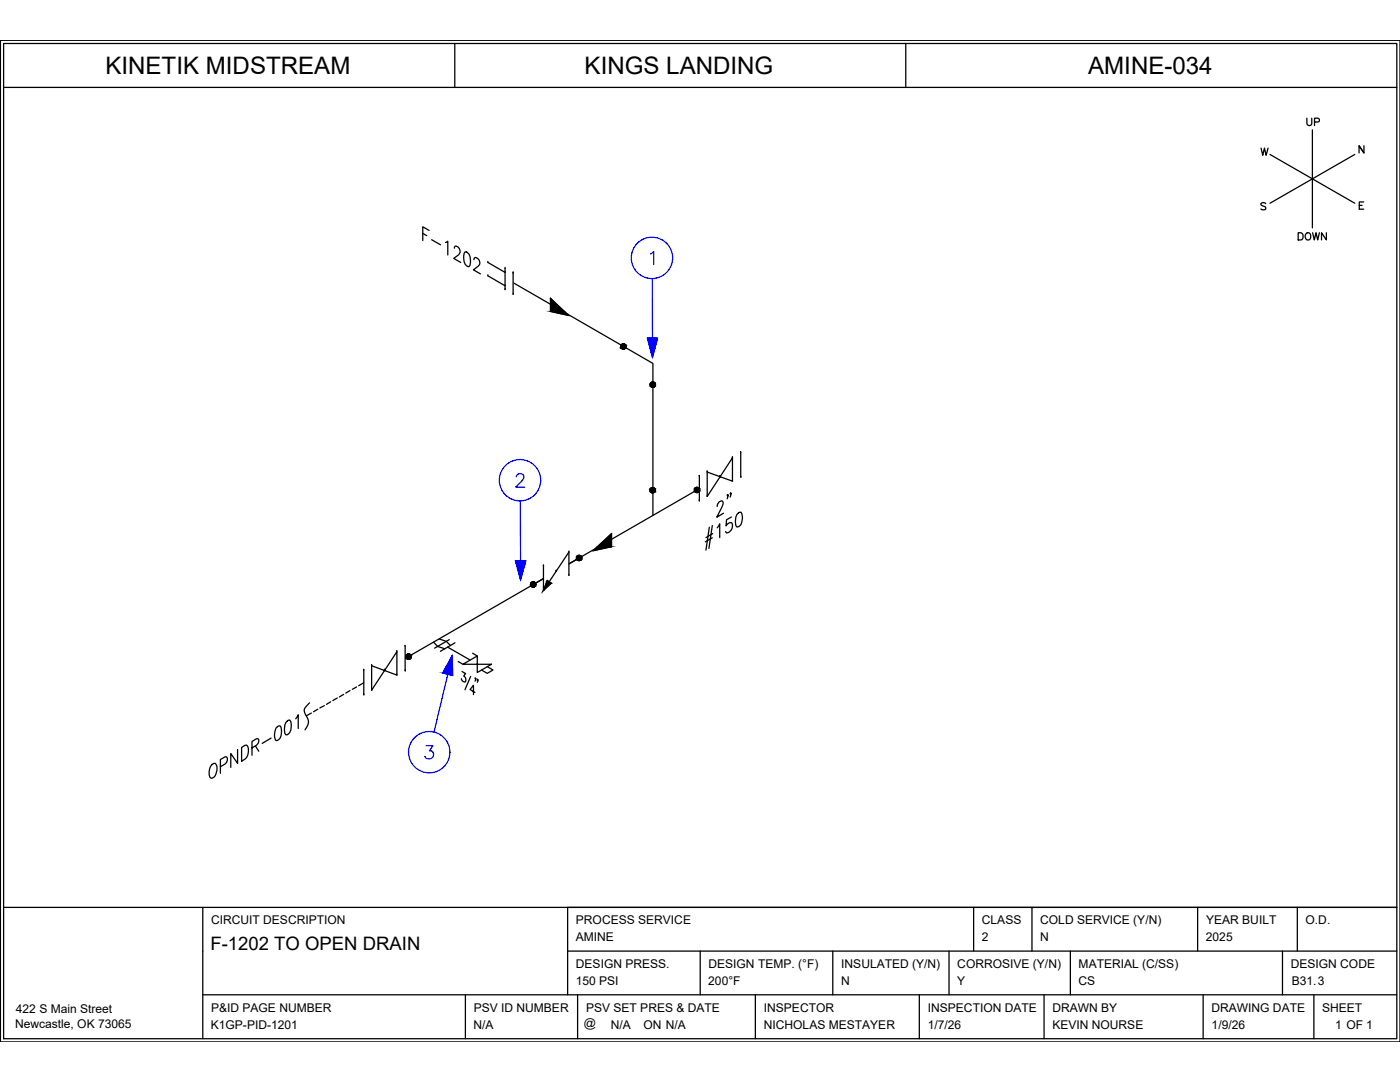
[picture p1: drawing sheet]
<svg xmlns="http://www.w3.org/2000/svg" width="279mm" height="216mm" viewBox="0 0 279 216" stroke-linecap="round" stroke-linejoin="round" font-family="sans-serif">
<!-- layer: BOX -->
<g fill="none" stroke="#000" stroke-width=".25">
<path d="M.1 8h279.3v199.9h-279.3zM.7 8.7h278.1v198.6h-278.1zM.7 17.4h278.1M90.8 8.7v8.7M180.8 8.7v8.7M.7 181.1h278.1M40.5 181.1v26.2M40.5 198.5h238.3M92.9 198.5v8.8M113.3 189.8h165.5M113.3 181.1v17.4M115.3 198.5v8.8"/>
<path d="M139.7 189.8v8.7M150.7 198.5v8.8M166.2 189.8v8.7M183.5 198.5v8.8M189.4 189.8v8.7M194.3 181.1v8.7M206 181.1v8.7M208.4 198.5v8.8M213.6 189.8v8.7M239 181.1v8.7M240.1 198.5v8.8M255.9 189.8v8.7"/>
<path d="M258.9 181.1v8.7M262.2 198.5v8.8"/>
</g>
<!-- layer: 0 -->
<g fill="none" stroke="#000" stroke-width=".25">
<path d="M253.4 30.8l17 9.8M261.9 25.9v19.6M270.4 30.8l-17 9.8M271.2 29.1l1 1.4M272.2 29.1v1.4l-1-1.4v1.4M97.4 55h.1M97.4 52.4h.1M99.4 54.7l30.9 17.8v30.4M100.8 57.8h.1M100.8 57h.1M100.8 54.4h.1M100.8 53.6h.1"/>
<path d="M102.4 54.5h.1M102.4 58.7h.1M252.6 40.6a.56 .56 0 0 0-1 .2l.3 .3 .7 .2v.2l-.1 .3-.5 .1-.4-.2M271.3 41h.5M272.2 40.3h-.9v1.4h.9M142.9 95.6l-65.1 37.6M67.3 139.3l-.9 .5M68.6 138.6l-.9 .5M69.9 137.8l-.9 .5M71.2 137.1l-.9 .4M72.6 136.2l-1 .6M86.5 128.1l.8 .9 1.5 .5"/>
<path d="M87.7 127.5l1.4 .5 .8 .8M89.3 129.1l4.5 2.6M89.7 127.6l-3 1.7M90.8 128.3l-2.9 1.7M91.4 132l1 .5M92.4 132.5l2.9-1.6v3.3l2.8-1.7zM94.3 130.3l1 .6M97.2 133l1.2 .7-1.2 .7-1.1-.7M61.8 140.3a1.87 1.87 0 0 0-1 1.9l.1 .3a2.19 2.19 0 0 1 0 3.1M62.1 142.3l-1 .5M63.4 141.5l-.8 .5M64.7 140.8l-.9 .5"/>
<path d="M66 140l-.8 .5"/>
</g>
<!-- layer: 0 - PIPE -->
<path d="M141.1 94.2l-1.5 .9M147.8 90.3l-1.6 1.1-2.5 3.7-4.1 4.8M74.2 132.8l-1.6 1M80.9 129l-1.7 1-2.4 3.8-4.2 4.8" fill="none" stroke="#fff" stroke-width=".2"/>
<g fill="#fff" stroke="#fff" stroke-width=".2">
<path d="M76.8 133.8l-2.6 3.9-1.6 .9z"/>
<path d="M108.5 112.9l2.5 1.1-2.5 3.8z"/>
<path d="M113.5 110.2v4.6l-2.5-.8z"/>
<path d="M143.7 95.1l-2.6 4-1.5 .8z"/>
<path d="M76.8 133.8l-2.6 3.9-1.6 .9zM72.6 133.8v4.8l4.2-4.8zM72.6 133.8l1.6-1 2.6 1z"/>
<path d="M76.8 133.8l2.4 .9 1.7-.8zM80.9 129v4.9l-4.1-.1zM79.2 130l-2.4 3.8 4.1-4.8z"/>
<path d="M72.6 133.8v4.8l4.2-4.8zM72.6 133.8l1.6-1 2.6 1z"/>
<path d="M80.9 129v4.9l-1.7 .8zM80.9 129l-4.1 4.8 2.4 .9zM79.2 130l1.7-1-4.1 4.8z"/>
<path d="M143.7 95.1l-2.6 4-1.5 .8zM139.6 95.1v4.8l4.1-4.8zM139.6 95.1l1.5-.9 2.6 .9z"/>
<path d="M143.7 95.1l2.5 .9 1.6-.8zM147.8 90.3v4.9l-4.1-.1zM146.2 91.4l-2.5 3.7 4.1-4.8z"/>
<path d="M139.6 95.1v4.8l4.1-4.8zM139.6 95.1l1.5-.9 2.6 .9z"/>
<path d="M147.8 90.3v4.9l-1.6 .8zM147.8 90.3l-4.1 4.8 2.5 .9zM146.2 91.4l1.6-1.1-4.1 4.8z"/>
</g>
<g fill="none" stroke="#000" stroke-width=".25">
<path d="M139.6 95.1h.1M139.6 99.9h.1M141.1 94.2h.1M143.7 95.1h.1M146.2 91.4h.1M147.8 90.3h.1M108.5 112.9h.1M108.5 117.8h.1M108.5 115.4l-2.1 1.2M109.2 115.8l.8 .6-1.5 1.4zM111 114h.1M113.5 114.8h.1"/>
<path d="M113.5 110.2h.1M115.6 111.3l-2.1 1.2M72.6 133.8h.1M72.6 138.6h.1M74.2 137.7h.1M74.2 132.8h.1M76.8 133.8h.1M79.2 134.7h.1M79.2 130h.1M80.9 129h.1M80.9 133.9h.1"/>
</g>
<!-- layer: Equipment -->
<path d="M139.6 95.1v4.8M141.1 94.2l5.1 1.8v-4.6l-5.1 7.7zM147.8 90.3v4.9M108.5 112.9v4.9l5-7.6v4.6M72.6 133.8v4.8M74.2 132.8l5 1.9v-4.7l-5 7.7zM80.9 129v4.9" fill="none" stroke="#000" stroke-width=".25"/>
<!-- layer: 0 -->
<g fill="#000" stroke="#000" stroke-width=".2">
<path d="M124.2 69.6h.4zM124.3 68.6h.2zM130.1 77.3h.4zM130.2 76.2h.2zM130.1 98.3h.4zM130.2 97.3h.1zM138.9 98.3h.4zM139 97.2h.2zM81.4 131.5h.3zM81.4 130.5h.3z"/>
<path d="M124.2 69.6l.3 .1zM124.3 69.7h.2z"/>
<path d="M124.3 68.6l.3 .1zM124.2 68.7h.4z"/>
<path d="M124.2 68.7h.5zM124.2 68.7h.5z"/>
<path d="M124.2 68.7h.6zM124.2 68.7h.6h-.7z"/>
<path d="M124.2 69.6h.5zM124.2 69.6h.4z"/>
<path d="M124.1 68.7l.7 .1zM124.1 68.7l.7 .1z"/>
<path d="M124.1 69.6h.7zM124.1 69.6h.6z"/>
<path d="M124 68.8l.9 .1zM124 68.9h.9z"/>
<path d="M124 69.5h.8zM124 69.5l.8 .1z"/>
<path d="M124 68.9l.9 .1zM124 68.9l.9 .1z"/>
<path d="M124 69.4h.9zM124 69.4l.8 .1z"/>
<path d="M123.9 69h1.1zM123.9 69h1.1z"/>
<path d="M123.9 69.3h1zM123.9 69.3l1 .1z"/>
<path d="M123.9 69l1.1 .1zM123.9 69l1.1 .1z"/>
<path d="M123.9 69.1l1.1 .1zM123.9 69.1l1.1 .1z"/>
<path d="M123.9 69.2l1 .1 .1-.1zM123.9 69.2l1 .1h-1z"/>
<path d="M130.1 77.3h.3zM130.2 77.3h.2z"/>
<path d="M130.2 76.2l.3 .1zM130.1 76.3h.4z"/>
<path d="M130.1 76.3h.5zM130 76.3h.6z"/>
<path d="M130 76.3l.6 .1zM130 76.3l.6 .1z"/>
<path d="M130 77.2h.6zM130 77.2l.5 .1z"/>
<path d="M130 76.4h.7zM129.9 76.4h.8z"/>
<path d="M130 77.2h.6zM130 77.2h.6z"/>
<path d="M129.9 76.4l.8 .1zM129.9 76.4l.8 .1z"/>
<path d="M129.9 77.1h.8zM129.9 77.1l.7 .1z"/>
<path d="M129.8 76.5l1 .1zM129.8 76.5l1 .1z"/>
<path d="M129.8 77h.9zM129.8 77l.9 .1z"/>
<path d="M129.8 76.6l1 .1zM129.8 76.6l1 .1z"/>
<path d="M129.8 77h1zM129.8 77h.9z"/>
<path d="M129.8 76.7l1 .1zM129.8 76.7l1 .1z"/>
<path d="M129.8 76.8h1zM129.8 76.8h1z"/>
<path d="M129.8 76.8l1 .2v-.2zM129.8 76.8l1 .2h-1z"/>
<path d="M130.1 98.3h.2zM130.2 98.3h.1z"/>
<path d="M130.2 97.3h.3zM130.1 97.3h.4z"/>
<path d="M130.1 97.3l.4 .1zM130 97.4h.5z"/>
<path d="M130 97.4h.6zM129.9 97.4h.7z"/>
<path d="M130 98.3h.5zM130 98.3h.5z"/>
<path d="M129.9 97.4l.8 .1zM129.9 97.4l.8 .1z"/>
<path d="M129.9 98.2h.7zM129.9 98.2l.6 .1z"/>
<path d="M129.9 97.5h.8zM129.8 97.5h.9z"/>
<path d="M129.9 98.2h.8zM129.9 98.2h.7z"/>
<path d="M129.8 97.5l1 .1zM129.8 97.5l1 .1z"/>
<path d="M129.8 98.1h.9zM129.8 98.1l.9 .1z"/>
<path d="M129.8 97.6l1 .1v-.1zM129.8 97.6l1 .1h-1z"/>
<path d="M129.8 98h1zM129.8 98l.9 .1z"/>
<path d="M129.8 97.7l1 .1zM129.8 97.7l1 .1z"/>
<path d="M129.8 97.8l1 .1zM129.8 97.8l1 .1z"/>
<path d="M129.8 97.9h1zM129.8 97.9l1 .1z"/>
<path d="M138.9 98.3h.3zM139 98.3h.2z"/>
<path d="M139 97.2l.3 .1zM138.9 97.3h.4z"/>
<path d="M138.9 97.3h.5zM138.9 97.3h.5z"/>
<path d="M138.9 97.3l.5 .1zM138.8 97.4h.6z"/>
<path d="M138.9 98.3h.5zM138.9 98.3h.4z"/>
<path d="M138.8 97.4l.7 .1zM138.8 97.4l.7 .1h-.8z"/>
<path d="M138.8 98.2h.6zM138.8 98.2l.6 .1z"/>
<path d="M138.7 97.5h.9zM138.7 97.5h.9z"/>
<path d="M138.7 98.1h.8zM138.7 98.1l.7 .1z"/>
<path d="M138.6 97.5l1 .1zM138.6 97.5l1 .1z"/>
<path d="M138.6 98h1zM138.6 98l.9 .1z"/>
<path d="M138.6 97.6l1 .1v-.1zM138.6 97.6l1 .1h-1z"/>
<path d="M138.6 97.7l1.1 .1zM138.6 97.7l1.1 .1z"/>
<path d="M138.6 97.9l1 .1zM138.6 97.9l1 .1z"/>
<path d="M138.6 98h1zM138.6 98h1z"/>
<path d="M138.6 97.8h1.1zM138.6 97.8l1 .1z"/>
<path d="M81.4 131.5h.3zM81.4 131.5h.3z"/>
<path d="M81.4 130.5h.3zM81.4 130.5h.3z"/>
<path d="M81.4 130.5l.4 .1zM81.3 130.6h.5z"/>
<path d="M81.3 130.6h.6zM81.3 130.6h.6h-.7z"/>
<path d="M81.3 131.5h.5zM81.3 131.5h.4z"/>
<path d="M81.2 130.6l.8 .1zM81.2 130.6l.8 .1z"/>
<path d="M81.2 131.4h.7zM81.2 131.4l.6 .1z"/>
<path d="M81.2 130.7l.8 .1zM81.2 130.7l.8 .1z"/>
<path d="M81.2 131.4h.8zM81.2 131.4h.7z"/>
<path d="M81.1 130.8l.9 .1zM81.1 130.8l.9 .1z"/>
<path d="M81.1 131.3h.9zM81.1 131.3l.9 .1z"/>
<path d="M81.1 130.9h1zM81.1 130.9h1z"/>
<path d="M81.1 131.2h.9zM81.1 131.2l.9 .1z"/>
<path d="M81 130.9l1.1 .1zM81 130.9l1.1 .1z"/>
<path d="M81 131l1.1 .1zM81 131l1.1 .1z"/>
<path d="M81 131.1h1.1zM81 131.1l1 .1z"/>
</g>
<!-- layer: WELD-DOTS -->
<g fill="none" stroke="#000" stroke-width=".25">
<circle cx="124.4" cy="69.1" r=".53"/>
<circle cx="130.3" cy="76.7" r=".53"/>
<circle cx="130.2" cy="97.8" r=".53"/>
<circle cx="139.1" cy="97.8" r=".53"/>
<circle cx="106.4" cy="116.6" r=".53"/>
<circle cx="115.5" cy="111.3" r=".53"/>
<circle cx="81.5" cy="131" r=".53"/>
</g>
<!-- layer: 0 - PIPE -->
<g fill="#000" stroke="#000" stroke-width=".2">
<path d="M109.1 116.1h.5l-.2 .3zM109.2 115.8l.4 .3h-.5zM109.6 116.1l.4 .3h-.6z"/>
<path d="M106.4 116.1h.2zM106.3 116.1h.3z"/>
<path d="M106.3 116.1l.3 .1zM106.2 116.2h.4z"/>
<path d="M106.3 117.1h.3zM106.3 117.1l.2 .1z"/>
<path d="M106.2 116.2h.5zM106.1 116.2h.6z"/>
<path d="M106.2 117.1h.4zM106.2 117.1h.4z"/>
<path d="M106.1 116.2l.7 .1zM106 116.3h.8z"/>
<path d="M106.1 117.1h.6zM106.1 117.1h.5z"/>
<path d="M106 116.3l.8 .1zM106 116.3l.8 .1z"/>
<path d="M106 117h.8zM106 117l.7 .1z"/>
<path d="M106 116.4l.9 .1zM106 116.4l.9 .1z"/>
<path d="M106 116.9h.8zM106 116.9l.8 .1z"/>
<path d="M105.9 116.5h1zM105.9 116.5h1z"/>
<path d="M105.9 116.8h1zM105.9 116.8l.9 .1z"/>
<path d="M105.9 116.5l1 .1zM105.9 116.5l1 .1z"/>
<path d="M105.9 116.6l1 .2v-.2zM105.9 116.6l1 .2h-1z"/>
<path d="M105.9 116.8h1zM105.9 116.8h1z"/>
<path d="M109.1 116.1l-.1 .3h.4zM109 116.4h.4l-.9 1.4zM109.4 116.4l-.9 1.4 1.5-1.4z"/>
<path d="M115.5 110.8h.2zM115.4 110.8h.3z"/>
<path d="M115.4 110.8l.4 .1zM115.4 110.9h.4z"/>
<path d="M115.4 111.8h.3zM115.4 111.8l.3 .1z"/>
<path d="M115.4 110.9h.5zM115.3 110.9h.6z"/>
<path d="M115.4 111.8h.4zM115.4 111.8h.3z"/>
<path d="M115.3 110.9l.7 .1zM115.3 110.9l.7 .1h-.8z"/>
<path d="M115.3 111.8h.6zM115.3 111.8h.5z"/>
<path d="M115.2 111l.8 .1zM115.2 111l.8 .1z"/>
<path d="M115.2 111.7h.8zM115.2 111.7l.7 .1z"/>
<path d="M115.1 111.1l1 .1zM115.1 111.1l1 .1z"/>
<path d="M115.1 111.6h.9zM115.1 111.6l.9 .1z"/>
<path d="M115.1 111.2l1 .1zM115.1 111.2l1 .1z"/>
<path d="M115.1 111.5h1zM115.1 111.5l.9 .1z"/>
<path d="M115.1 111.3h1zM115.1 111.3h1z"/>
<path d="M115.1 111.3l1 .2v-.2zM115.1 111.3l1 .2h-1z"/>
<path d="M115.1 111.5h1zM115.1 111.5h1z"/>
</g>
<!-- layer: 0 -->
<g fill="#fff" stroke="#fff" stroke-width=".2">
<path d="M100.8 57l1.6 1.7-1.6-.9z"/>
<path d="M97.4 52.4l3.4 2-3.4 .6z"/>
<path d="M97.4 55l3.4 2 1.6-2.5zM102.4 54.5v4.2l-1.6-1.7z"/>
<path d="M97.4 55l5-.5-1.6-.1zM100.8 53.6l1.6 .9-1.6-.1z"/>
</g>
<!-- layer: EQUIP -->
<path d="M97.4 55l3.4 2M97.4 52.4l3.4 2M100.8 53.6v4.2M102.4 54.5v4.2" fill="none" stroke="#000" stroke-width=".25"/>
<!-- layer: 1EQUIP -->
<g fill="none" stroke="#000" stroke-width=".25">
<path d="M84.4 46.6l.8 .4M85.6 46l-1.2-.7v2.7M86.1 47.8l1.8 1.1M88.9 48.4l.5-.3v2.8M90.7 49.5l.1-.3a.95 .95 0 0 1 .9 .5 .95 .95 0 0 1-.2 1.1l-.9 .8 1.3 .8M92.8 50.2a1.56 1.56 0 0 1 1.1 2.1l-.1 .6-.2 .3a1.56 1.56 0 0 1-1.1-2.1l.1-.6zM94.6 51.8l.1-.3a.93 .93 0 0 1 1 .5 .93 .93 0 0 1-.2 1.1l-1 .7 1.4 .9M141.6 105.2l-.7 4.6M142.2 104.9l-.7 4.5M142.2 107.3l-1.4 .8M142.2 106.5l-1.3 .8M143.1 105.3l.5-.8v2.8"/>
<path d="M92.2 134l.7 .4-.4 .5 .4 .4v.7a.61 .61 0 0 1-.8-.6M93.9 135l-1.1 2.6M94.8 138.2l-1-.6 .7-.9v1.9M42.3 152.5l.4-.2a.65 .65 0 0 1 .6 .7l-.1 1.1a1.23 1.23 0 0 1-1.1 1.2 2.21 2.21 0 0 1 .2-2.8zM44 153l.9-.5a.99 .99 0 0 0 .3-1.5l-1.2 .6v2.7M47.4 149.6v2.7l-1.3-1.9v2.7M48.2 149.1l1-.4a2.14 2.14 0 0 1-1 3.2zM50.3 149.2a1.77 1.77 0 0 0 1.3-1.3v-.5h-.4l-.9 .6v2.7M51 148.8l.6 1.1M54.1 147.3l-1.8 1M55.1 145.3l.5-.4 .3-.1a2.49 2.49 0 0 1-.3 2.8l-.5 .2a2.59 2.59 0 0 1 0-2.5zM57.1 144.1l.4-.4h.3a2.41 2.41 0 0 1-.4 2.9h-.3a2.59 2.59 0 0 1 0-2.5z"/>
<path d="M59 143.4l.5-.8v2.8"/>
</g>
<!-- layer: FLOW ARROWS -->
<g fill="#000" stroke="#000" stroke-width=".2">
<path d="M109.9 59.5l2.7 2.6h-2.7zM109.9 62.1l3.6 .8-.9-.8z"/>
<path d="M118.4 109.9l.8-.8h2.8zM119.2 109.1h2.8v-2.6z"/>
</g>
<path d="M109.9 59.5l3.6 3.4-3.6-.8zM118.4 109.9l3.6-3.4v2.6z" fill="none" stroke="#000" stroke-width=".25"/>
<!-- layer: LINE # -->
<path d="M95 135.4l-.2-.1h.1l.1 .1-.2 .5M95.4 135.7l-.1 .1v-.3l.1 .4-.1 .2" fill="none" stroke="#000" stroke-width=".25"/>
<!-- layer: CMLS -->
<g fill="none" stroke="#00f" stroke-width=".25">
<path d="M129.8 50.7l.7-.5v2.6M130.2 55.6v11.9M129.2 67.5h2l-1 3.8zM103 95.2l.3-.5 .8-.2a.65 .65 0 0 1 .3 1l-1.5 1.7h1.8M103.8 100l.1 11.9M102.9 111.9h2l-1 3.8zM89.4 134.5l-2.8 11.6M90.3 130.8v4l-2-.5zM85 148.8h1.4l-.7 1a.83 .83 0 0 1 .9 1 .83 .83 0 0 1-1.2 .6l-.4-.1-.2-.4"/>
<circle cx="130.1" cy="51.5" r="4.1"/>
<circle cx="103.8" cy="95.8" r="4.1"/>
<circle cx="85.7" cy="150.1" r="4.1"/>
</g>
<g fill="#00f" stroke="#00f" stroke-width=".2">
<path d="M129.2 67.5h2l-1 3.8z"/>
<path d="M102.9 111.9h2l-1 3.8z"/>
<path d="M90.3 130.8v3.5h-2zM88.3 134.3l2 .5v-.5z"/>
</g>
<text font-size="6.2" x="147.1" y="104.4" transform="rotate(-90 147.1 104.4)">2&quot;</text>
<text font-size="4.9" x="260" y="26.5">UP</text>
<g font-size="4.8">
<text x="21" y="14.8">KINETIK MIDSTREAM</text>
<text x="116.7" y="14.8">KINGS LANDING</text>
<text x="217.2" y="14.8">AMINE-034</text>
</g>
<g font-size="4.4">
<text x="250.8" y="32.1">W</text>
<text x="258.2" y="49">DOWN</text>
</g>
<text font-size="3.7" x="42" y="189.7">F-1202 TO OPEN DRAIN</text>
<g font-size="2.4">
<text x="42.1" y="184.4">CIRCUIT DESCRIPTION</text>
<text x="114.9" y="184.4">PROCESS SERVICE</text>
<text x="196" y="184.4">CLASS</text>
<text x="207.6" y="184.4">COLD SERVICE (Y/N)</text>
<text x="240.7" y="184.4">YEAR BUILT</text>
<text x="260.6" y="184.4">O.D.</text>
<text x="114.9" y="187.7">AMINE</text>
<text x="195.9" y="187.7">2</text>
<text x="207.6" y="187.7">N</text>
<text x="240.7" y="187.7">2025</text>
<text x="114.9" y="196.5">150 PSI</text>
<text x="114.9" y="193.1">DESIGN PRESS.</text>
<text x="141.4" y="196.5">200°F</text>
<text x="141.4" y="193.1">DESIGN TEMP. (°F)</text>
<text x="167.9" y="196.5">N</text>
<text x="167.9" y="193.1">INSULATED (Y/N)</text>
<text x="191" y="196.5">Y</text>
<text x="191.1" y="193.1">CORROSIVE (Y/N)</text>
<text x="215.2" y="196.5">CS</text>
<text x="215.3" y="193.1">MATERIAL (C/SS)</text>
<text x="257.6" y="193.1">DESIGN CODE</text>
<text x="257.8" y="196.5">B31.3</text>
<text x="3.2" y="202.2">422 S Main Street</text>
<text x="42.1" y="201.8">P&amp;ID PAGE NUMBER</text>
<text x="94.5" y="201.8">PSV ID NUMBER</text>
<text x="117" y="201.8">PSV SET PRES &amp; DATE</text>
<text x="152.4" y="201.8">INSPECTOR</text>
<text x="185.2" y="201.8">INSPECTION DATE</text>
<text x="210" y="201.8">DRAWN BY</text>
<text x="241.8" y="201.8">DRAWING DATE</text>
<text x="263.9" y="201.8">SHEET</text>
<text x="3" y="205.1">Newcastle, OK 73065</text>
<text x="42.1" y="205.2">K1GP-PID-1201</text>
<text x="94.5" y="205.2">N/A</text>
<text x="116.5" y="205">@</text>
<text x="121.9" y="205.3">N/A</text>
<text x="128.4" y="205.3">ON N/A</text>
<text x="152.4" y="205.3">NICHOLAS MESTAYER</text>
<text x="185.2" y="205.3">1/7/26</text>
<text x="210" y="205.3">KEVIN NOURSE</text>
<text x="241.8" y="205.3">1/9/26</text>
<text x="266.4" y="205.2">1 OF 1</text>
</g>
</svg>
